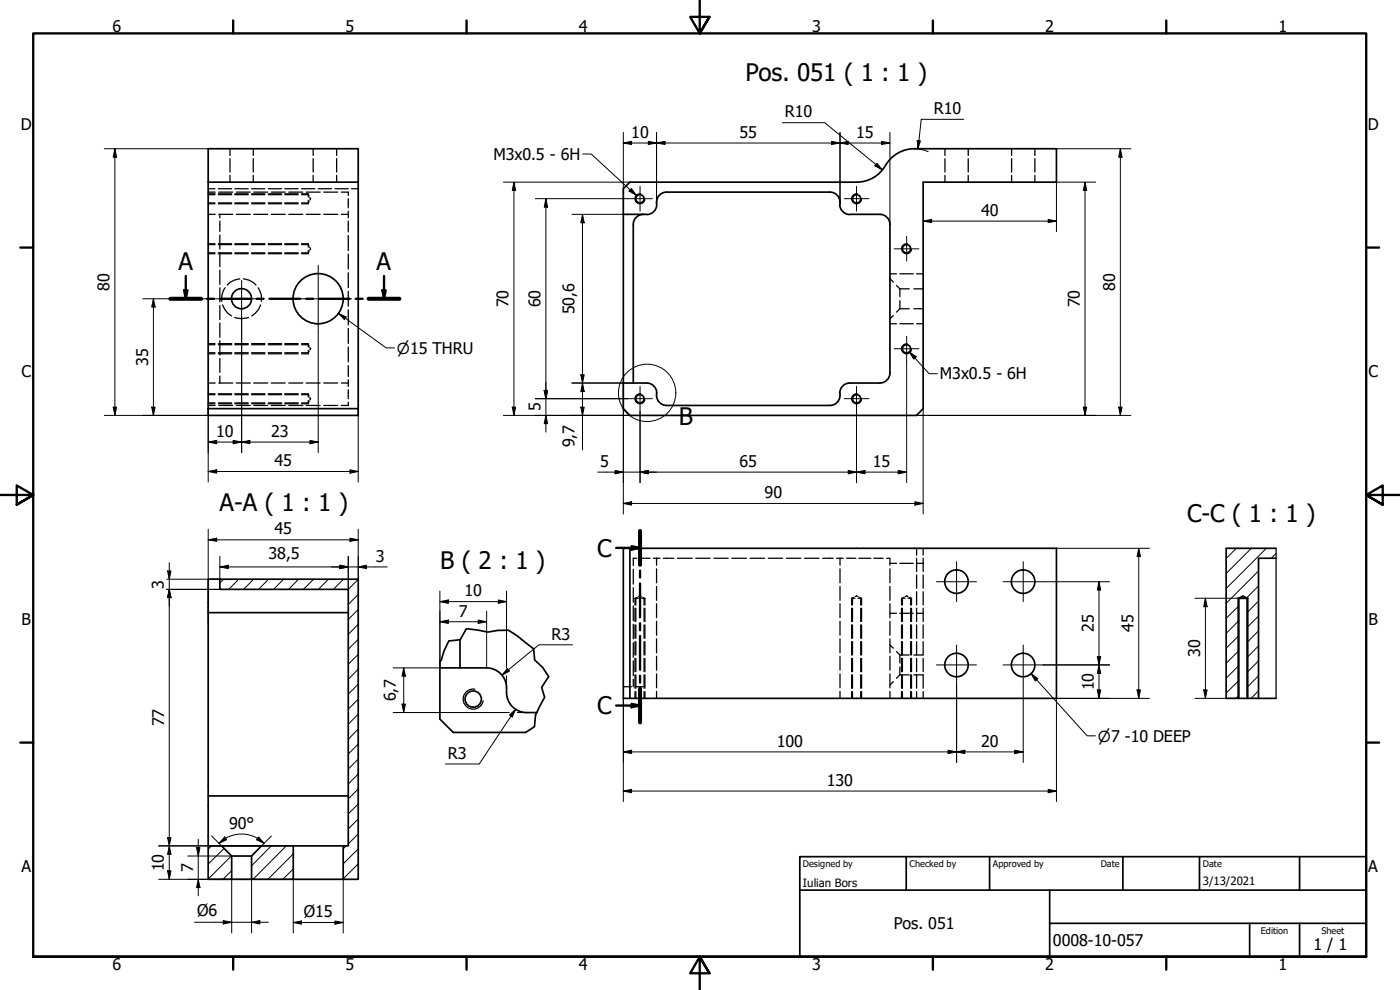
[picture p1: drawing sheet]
<svg xmlns="http://www.w3.org/2000/svg" width="420mm" height="297mm" viewBox="0 0 420 297" stroke-linecap="round" stroke-linejoin="round" font-family="sans-serif">
<!-- layer: Hatch (ISO) -->
<g fill="none" stroke="#000" stroke-width=".3">
<path d="M67.1 173.8l-1.1 1.1M71.6 173.8l-3 3M76.1 173.8l-3 3M80.6 173.8l-3 3M85.1 173.8l-3 3M89.6 173.8l-3 3M94.1 173.8l-3 3M98.6 173.8l-3 3M103.1 173.8l-3 3M107.5 178.4l-3 2.9M107.5 173.8l-3 3M371 164.5l-3 3.1"/>
<path d="M375.5 164.5l-7.5 7.6M377.7 175.8l-3.6 3.6M377.7 171.3l-9.7 9.7M380 164.5l-12 12.1M383 166l-1.5 1.5M107.5 196.3l-3 3M107.5 191.8l-3 3M107.5 187.3l-3 3.1M107.5 182.9l-3 3M371.8 199.7l-3.8 3.8M371.8 195.2l-3.8 3.8M371.8 190.7l-3.8 3.8"/>
<path d="M371.8 186.2l-3.8 3.8M371.8 181.8l-3.8 3.7M377.7 198.3l-3.4 3.4M377.7 193.8l-3.4 3.5M377.7 189.3l-3.4 3.5M377.7 184.8l-3.4 3.5M377.7 180.3l-3.4 3.5M107.5 218.7l-3 3.1M107.5 214.3l-3 3M107.5 209.8l-3 3M107.5 205.3l-3 3M107.5 200.8l-3 3"/>
<path d="M371.8 208.7l-.8 .8M371.8 204.2l-3.8 3.7M377.7 207.2l-2.2 2.3M377.7 202.7l-3.4 3.5M107.5 236.7l-3 3M107.5 232.2l-3 3.1M107.5 227.8l-3 2.9M107.5 223.3l-3 2.9M63.5 253.8l-1 1M67.2 254.6l-4.7 4.7M69.5 256.8l-7 7M81.4 253.8l-5.9 6"/>
<path d="M85.9 253.8l-10 10M88 256.2l-7.6 7.6M103.9 253.8l-.9 .9M107.5 259.2l-4.5 4.5M107.5 254.7l-4.5 4.5M107.5 250.2l-3 3M107.5 245.7l-3 3M107.5 241.2l-3 3M69.5 261.2l-2.6 2.6M88 260.7l-3.1 3.1M107.5 263.6l-.1 .2"/>
</g>
<!-- layer: Hidden (ISO) -->
<g fill="none" stroke="#000" stroke-width=".38">
<path d="M62.5 57.6h2.1M62.5 56.6h2M62.5 58.4h2M62.5 58.2h2M65.5 56.6h4M65.5 58.4h4M65.5 58.2h4M65.7 57.6h4.1M69 44.6v2.1M69 47.6v4M69 52.6v2.1M70.5 56.6h4"/>
<path d="M70.5 58.4h4M70.5 58.2h4M70.9 57.6h4.2M75.5 56.6h4M75.5 58.4h4M75.5 58.2h4M76 44.6v2.1M76 47.6v4M76 52.6v2.1M76.1 57.6h4.2M80.5 56.6h4M80.5 58.4h4"/>
<path d="M80.5 58.2h4M81.4 57.6h4.2M85.5 56.6h4M85.5 58.4h4M85.5 58.2h4M86.7 57.6h4.2M90.5 56.6h4M90.5 58.4h2l.3 .4M90.5 58.2h2v.9M91.9 57.6h4.2M93 59.2l.2 .4-.2 .5M94 44.6v2.1"/>
<path d="M94 47.6v4M94 52.6v2.1M95.5 56.6h4M97.2 57.6h4.1M100.5 56.6h4M101 44.6v2.1M101 47.6v4M101 52.6v2.1M102.4 57.6h2.1v1.1M104.5 59.6v1.3M105.5 56.6h2M283.6 44.6v2.1"/>
<path d="M283.6 47.6v4M283.6 52.6v2.1M290.6 44.6v2.1M290.6 47.6v4M290.6 52.6v2.1M303.6 44.6v2.1M303.6 47.6v4M303.6 52.6v2.1M310.6 44.6v2.1M310.6 47.6v4M310.6 52.6v2.1M62.5 64.3h2.1"/>
<path d="M62.5 60.9h2M62.5 75.9h2M62.5 73.4h2M62.5 61.1h2M62.5 76.1h2M62.5 73.1h2M65.5 60.9h4M65.5 75.9h4M65.5 73.4h4M65.5 61.1h4M65.5 76.1h4M65.5 73.1h4"/>
<path d="M65.7 64.3h4.1M66 64.3v1M66 66.3v3.2M66 70.5v4.2M66 75.8v4.3M70.5 60.9h4M70.5 75.9h4M70.5 73.4h4M70.5 61.1h4M70.5 76.1h4M70.5 73.1h4M70.9 64.3h4.2"/>
<path d="M75.5 60.9h4M75.5 75.9h4M75.5 73.4h4M75.5 61.1h4M75.5 76.1h4M75.5 73.1h4M76.1 64.3h4.2M80.5 60.9h4M80.5 75.9h4M80.5 73.4h4M80.5 61.1h4M80.5 76.1h4"/>
<path d="M80.5 73.1h4M81.4 64.3h4.2M85.5 60.9h4M85.5 75.9h4M85.5 73.4h4M85.5 61.1h4M85.5 76.1h4M85.5 73.1h4M86.7 64.3h4.2M90.5 73.4h2l.3 .4M90.5 73.1h2v1.1M91.9 64.3h4.2"/>
<path d="M92.5 60.1v1h-2M92.5 75.1v1h-2M92.8 60.4l-.3 .5h-2M92.8 75.4l-.3 .5h-2M93 74.2l.2 .5-.2 .3M97.2 64.3h4.1M102.4 64.3h2.1M104.5 61.1v1.2M104.5 63.4v1.9M104.5 66.3v3.3M104.5 70.7v4.5M104.5 76.2v4.5"/>
<path d="M66 81.1v4.2M66 86.3v4.3M66 91.7v4.2M66 97v4.2M66.8 91.5l.6 1.3 1 1.2 1.1 .8M67.6 86.3a5.2 5.2 0 0 0-1 4.1M70.4 95.2a6 6 0 0 0 4.2 0M71.9 83.7a5.6 5.6 0 0 0-3.7 1.8M73 83.7a5.6 5.6 0 0 1 3.8 1.8M77.5 86.3a5.2 5.2 0 0 1 .9 4.1M78.2 91.5l-.6 1.3-1 1.2-1 .8M104.5 81.8v4.5"/>
<path d="M104.5 87.4v4.5M104.5 92.9v4.6M104.5 98.5v4.5M267.1 83.6l1 1M267.1 82.2h1.9M267.1 97.1h1.9M268.1 94.7l-1 .9M269 85.6l1.1 1.1M270.1 86.7v2.3M270.1 90.2v2.4M270.1 92.6l-1.1 1M270.1 92.6h2.8"/>
<path d="M270.1 86.7h2.8M270.1 82.2h4M270.1 97.1h4M274.3 92.6h2.8M274.3 86.7h2.8M275.1 82.2h2M275.1 97.1h2M62.5 114.9h2.1M62.5 105.8h2M62.5 103.4h2M62.5 118.4h2M62.5 106.2h2"/>
<path d="M62.5 103.1h2M62.5 118.2h2M65.5 105.8h4M65.5 103.4h4M65.5 118.4h4M65.5 106.2h4M65.5 103.1h4M65.5 118.2h4M65.7 114.9h4.1M66 102.2v4.3M66 107.6v4.1M66 112.8v2.1"/>
<path d="M70.5 105.8h4M70.5 103.4h4M70.5 118.4h4M70.5 106.2h4M70.5 103.1h4M70.5 118.2h4M70.9 114.9h4.2M75.5 105.8h4M75.5 103.4h4M75.5 118.4h4M75.5 106.2h4M75.5 103.1h4"/>
<path d="M75.5 118.2h4M76.1 114.9h4.2M80.5 105.8h4M80.5 103.4h4M80.5 118.4h4M80.5 106.2h4M80.5 103.1h4M80.5 118.2h4M81.4 114.9h4.2M85.5 105.8h4M85.5 103.4h4M85.5 118.4h4"/>
<path d="M85.5 106.2h4M85.5 103.1h4M85.5 118.2h4M86.7 114.9h4.2M90.5 103.4h2l.3 .4M90.5 118.4h2l.3 .4M90.5 103.1h2v1M90.5 118.2h2v.9M91.9 114.9h4.2M92.5 105.1v1.1h-2M92.8 105.5l-.3 .3h-2M93 104.3l.2 .3-.2 .4"/>
<path d="M93 119.2l.2 .4-.2 .5M97.2 114.9h4.1M102.4 114.9h2.1M104.5 104.1v4.5M104.5 109.7v3.3M104.5 113.9v2M104.5 117v1.2M104.5 118.4v1.2M62.5 121.7h2.1M62.5 120.9h2M62.5 121.1h2M65.5 120.9h4"/>
<path d="M65.5 121.1h4M65.7 121.7h4.1M70.5 120.9h4M70.5 121.1h4M70.9 121.7h4.2M75.5 120.9h4M75.5 121.1h4M76.1 121.7h4.2M80.5 120.9h4M80.5 121.1h4M81.4 121.7h4.2M85.5 120.9h4"/>
<path d="M85.5 121.1h4M86.7 121.7h4.2M91.9 121.7h4.2M92.5 120.1v1h-2M92.8 120.4l-.3 .5h-2M97.2 121.7h4.1M104.5 120.6v1.1h-2.1M190.1 170.8v4.4M190.1 176.3v4.4M191.1 167.5h-1v2.2M191.3 179.2l-.5 .3v2M191.6 179.5h-1v2"/>
<path d="M191.6 179l.5-.2 .4 .2M192.1 167.5h1.3M192.6 179.5h.9v2M192.9 179.2l.4 .3v2M193.7 167.5h1.4M196.1 167.5h2M197 167.5v2.1M197 170.7v4.2M197 175.9v4.2M199.1 167.5h3.1M203.3 167.5h4.4M208.8 167.5h4.3"/>
<path d="M214.2 167.5h4.4M219.6 167.5h4.4M225.1 167.5h4.4M230.6 167.5h4.3M236 167.5h4.3M241.4 167.5h4.4M246.9 167.5h3.2M251.1 167.5h1.9M252.1 167.5v2.1M252.1 170.7v4.2M252.1 175.9v4.2M254.1 167.5h2.8"/>
<path d="M256.2 179.2l-.4 .3v2M256.5 179.5h-.9v2M256.7 179l.3-.2 .5 .2M257.6 179.5h1v2M257.7 167.5h3.7M257.9 179.2l.4 .3v2M262.3 167.5h2.7M266.1 167.5h1v2.1M267.1 170.7v4.2M267.1 175.9v4.2M267.1 169h1.9M270.1 169h4"/>
<path d="M271.3 179.2l-.5 .3v2M271.6 179.5h-1v2M271.7 179l.4-.2 .4 .2M272.5 179.5h1.1v2M272.9 179.2l.4 .3v2M275.1 164.5v2M275.1 167.5v4M275.1 172.5v4M275.1 177.5v4M275.1 169h2M277.1 164.5v2M277.1 167.5v4"/>
<path d="M277.1 172.5v4M277.1 177.5v4M190.1 181.8v4.4M190.1 187.3v4.4M190.1 192.8v4.4M190.1 198.3v4.4M190.6 182.5v4M190.6 187.5v4M190.6 192.5v4M190.6 197.5v4M190.8 182.5v4M190.8 187.5v4"/>
<path d="M190.8 192.5v4M190.8 197.5v4M193.3 182.5v4M193.3 187.5v4M193.3 192.5v4M193.3 197.5v4M193.5 182.5v4M193.5 187.5v4M193.5 192.5v4M193.5 197.5v4M197 181.2v4.1M197 186.4v4.2"/>
<path d="M197 191.7v4.2M197 196.9v4.2M252.1 181.2v4.1M252.1 186.4v4.2M252.1 191.7v4.2M252.1 196.9v4.2M255.6 182.5v4M255.6 187.5v4M255.6 192.5v4M255.6 197.5v4M255.8 182.5v4M255.8 187.5v4"/>
<path d="M255.8 192.5v4M255.8 197.5v4M258.3 182.5v4M258.3 187.5v4M258.3 192.5v4M258.3 197.5v4M258.6 182.5v4M258.6 187.5v4M258.6 192.5v4M258.6 197.5v4M267.1 181.2v4.1M267.1 186.4v4.2"/>
<path d="M267.1 191.7v4.2M267.1 196.9v4.2M267.1 193.5l1 1M267.1 184h1.9M269 195.5l1.1 1M270.1 196.5v2.4M270.1 196.5h2.8M270.1 184h4M270.6 182.5v4M270.6 187.5v4M270.6 192.5v4M270.6 197.5v4"/>
<path d="M270.8 182.5v4M270.8 187.5v4M270.8 192.5v4M270.8 197.5v4M273.3 182.5v4M273.3 187.5v4M273.3 192.5v4M273.3 197.5v4M273.6 182.5v4M273.6 187.5v4M273.6 192.5v4M273.6 197.5v4"/>
<path d="M275.1 182.5v4M275.1 187.5v4M275.1 192.5v4M275.1 197.5v4M275.1 184h2M277.1 182.5v4M277.1 187.5v4M277.1 192.5v4h-2.8M277.1 197.5v4M187.1 206h2.4M190.1 203.8v2.2M190.6 202.5v4"/>
<path d="M190.6 207.5v2M190.7 206h2.3M190.8 202.5v4M190.8 207.5v2M193.3 202.5v4M193.3 207.5v2M193.5 202.5v4M193.5 207.5v2M197 202.2v4.2M197 207.4v2.1M252.1 202.2v4.2M252.1 207.4v2.1"/>
<path d="M255.6 202.5v4M255.6 207.5v2M255.8 202.5v4M255.8 207.5v2M258.3 202.5v4M258.3 207.5v2M258.6 202.5v4M258.6 207.5v2M267.1 202.2v4.2M267.1 207.4v2.1M268.1 204.5l-1 1M270.1 200.1v2.4"/>
<path d="M270.1 202.5l-1.1 1M270.1 202.5h2.8M270.6 202.5v4M270.6 207.5v2M270.8 202.5v4M270.8 207.5v2M273.3 202.5v4M273.3 207.5v2M273.6 202.5v4M273.6 207.5v2M274.3 202.5h2.8v4M275.1 202.5v4"/>
<path d="M275.1 207.5v2M277.1 207.5v2"/>
</g>
<!-- layer: Visible (ISO) -->
<g fill="none" stroke="#000" stroke-width=".51">
<path d="M62.5 54.7v69.9h45v-2h-45M62.5 44.6h45v10.1h-45zM107.5 54.7v67.9M200.1 57.6a3.1 3.1 0 0 0-3.1 3.7M200.1 57.6h48.9M249.1 57.6a3.1 3.1 0 0 1 3 3.7M274.4 44.6h42.7v10.1h-40v67.9l-2 2h-86.1l-1.9-2v-66l1.9-1.9h68a10 10 0 0 0 8.7-5M274.4 44.6a10 10 0 0 0-8.6 5M187.1 64.3h7M190.1 67.4v47.5M193.1 64.3a3 3 0 0 0-3 3M197.1 61.4a3 3 0 0 1-3 3"/>
<path d="M252 61.4a3 3 0 0 0 3 3M255.1 64.3h9a3 3 0 0 1 3 3M267.1 67.4v44.5a3 3 0 0 1-3 3h-9M187.1 114.9h7M194.1 114.9a3 3 0 0 1 3 3M197 117.9a3.1 3.1 0 0 0 3.1 3.8M252.1 117.9a3.1 3.1 0 0 1-3 3.8M255 114.9a3 3 0 0 0-3 3M200.1 121.7h48.9M66 173.8h41.5v90h-4.5v-10h1.5v-77h-38.5zM66 173.8h-3.5v80M189 164.5h128.1v45h-130v-45h1.9v45"/>
<path d="M371.5 179.5h3M383 164.5h-15v45h3.8v-30l1.2-.7 1.3 .7v30M383 167.5h-5.3v42M62.5 183.8h42M132 198.4v17.4l4 4h21.7M138 191.9v8.5M132 200.4h14M146 200.4a6 6 0 0 1 6 6M152 206.4a6.2 6.2 0 0 0 6 7.4M158.1 213.8h3M371.8 209.5h5.9M377.7 209.5h5.3"/>
<path d="M62.5 238.8h42M62.5 253.8h4l3 3v7h-7zM66.5 253.8h12M69.5 256.8h6M78.5 253.8h9.5v10h-12.5v-7zM88 253.8h15M69.5 263.8h6M88 263.8h15"/>
<circle cx="192.1" cy="59.6" r="1.24"/>
<circle cx="257.1" cy="59.6" r="1.24"/>
<circle cx="272.1" cy="74.6" r="1.24"/>
<circle cx="72.5" cy="89.6" r="3"/>
<circle cx="95.5" cy="89.6" r="7.5"/>
<circle cx="192.1" cy="119.7" r="1.24"/>
<circle cx="257.1" cy="119.7" r="1.24"/>
<circle cx="272.1" cy="104.7" r="1.24"/>
<circle cx="287.1" cy="174.5" r="3.5"/>
<circle cx="307.1" cy="174.5" r="3.5"/>
<circle cx="287.1" cy="199.5" r="3.5"/>
<circle cx="307.1" cy="199.5" r="3.5"/>
<circle cx="142" cy="209.8" r="2.44"/>
</g>
<!-- layer: Visible Narrow (ISO) -->
<path d="M192.3 58.2a1.49 1.49 0 0 0-1.7 1.2 1.49 1.49 0 0 0 1.2 1.7 1.49 1.49 0 0 0 1.7-1.2M257.3 58.2a1.49 1.49 0 0 0-1.7 1.2 1.49 1.49 0 0 0 1.2 1.7 1.49 1.49 0 0 0 1.7-1.2M272.3 73.2a1.49 1.49 0 0 0-1.7 1.2 1.49 1.49 0 0 0 1.2 1.7 1.49 1.49 0 0 0 1.7-1.2M192.3 118.2a1.49 1.49 0 0 0-1.7 1.2 1.49 1.49 0 0 0 1.2 1.7 1.49 1.49 0 0 0 1.7-1.2M257.3 118.2a1.49 1.49 0 0 0-1.7 1.2 1.49 1.49 0 0 0 1.2 1.7 1.49 1.49 0 0 0 1.7-1.2M272.3 103.2a1.49 1.49 0 0 0-1.7 1.2 1.49 1.49 0 0 0 1.2 1.7 1.49 1.49 0 0 0 1.7-1.2M371.5 179.5v30M374.5 179.5v30M383 164.5v45M142.5 206.8a3 3 0 0 0-3.5 2.4 3 3 0 0 0 2.5 3.5 3 3 0 0 0 3.5-2.4" fill="none" stroke="#000" stroke-width=".38"/>
<!-- layer: Break Line (ISO) -->
<path d="M132 198.4l.4-.2 .9-3 1.4-2.9 3.4-.4 1.9-3.3 3.3 .4 3.1 .7 3-.5 3.2-.1 2.7 1.7 4.8 3.9 .4 3.3 2.3 2.2 1.9 2.8-2.1 3.2 .8 3-2.7 5.3-.3 3.5-2.7 1.8" fill="none" stroke="#000" stroke-width=".51"/>
<!-- layer: Section Line (ISO) -->
<g fill="none" stroke="#000" stroke-width=".7">
<path d="M51.1 89.6h9.3M55.2 87.1h1.1l-.5 2.5zM55.8 82.8v6.8M62.2 89.6h2.1M66 89.6h9.2M77 89.6h2.1M80.8 89.6h9.3M91.9 89.6h2.1M95.8 89.6h9.2M106.7 89.6h2.1M110.6 89.6h9.3M114.7 87.1h1.1l-.5 2.5z"/>
<path d="M115.3 82.8v6.8M192.1 159.3v10.2M184.9 164.4h7.2M189.5 163.9l2.6 .5-2.6 .5zM192.1 171.2v2.1M192.1 175.1v10.1M192.1 187v2.1M192.1 190.8v10.2M184.9 211.7h7.2M189.5 211.2l2.6 .5-2.6 .5zM192.1 202.7v2.1M192.1 206.6v10.2"/>
</g>
<path d="M51.1 89.6h9.3M110.6 89.6h9.3M192.1 159.3v10.2M192.1 206.6v10.2" fill="none" stroke="#000" stroke-width="1.2"/>
<g fill="#000">
<path d="M55.2 87.1h1.1l-.5 2.5z" fill-rule="evenodd"/>
<path d="M114.7 87.1h1.1l-.5 2.5z" fill-rule="evenodd"/>
<path d="M189.5 163.9l2.6 .5-2.6 .5z" fill-rule="evenodd"/>
<path d="M189.5 211.2l2.6 .5-2.6 .5z" fill-rule="evenodd"/>
</g>
<!-- layer: Detail Boundary (ISO) -->
<circle cx="194.2" cy="117.9" r="8.6" fill="none" stroke="#000" stroke-width=".3"/>
<!-- layer: Border (ISO) -->
<g fill="none" stroke="#000" stroke-width=".7">
<path d="M70 6.1v3.9M140 6.1v3.9M210 0v10l-2.9-4.9h5.8l-2.9 4.9 2.9-4.9M280 6.1v3.9M350 6.1v3.9M6.1 74.3h3.9M410 74.3h3.9M0 148.5h10l-5-2.8v5.7l5-2.9-5 2.9M420 148.5h-10l5-2.8v5.7l-5-2.9 5 2.9M6.1 222.8h3.9M410 222.8h3.9M10 287.1v-277.1h400v277.1h-400h400"/>
<path d="M70 287.1v3.8M140 287.1v3.8M212.9 292l-2.9-4.9 2.9 4.9h-5.8l2.9-4.9v9.9M280 287.1v3.8M350 287.1v3.8"/>
</g>
<!-- layer: Title (ISO) -->
<path d="M240 257h170v30.1h-170zM272 257v10.1M297 257v10.1M337 257v10.1M360 257v10.1M390 257v10.1M240 267.1h170M315 277h95M315 267.1v20M375 277v10.1M390 277v10.1" fill="none" stroke="#000" stroke-width=".51"/>
<!-- layer: Center Mark (ISO) -->
<g fill="none" stroke="#000" stroke-width=".3">
<path d="M188.3 59.6h7.5M192.1 55.9v7.5M253.4 59.6h7.4M257 55.9v7.5M95.5 79.6v20M268.4 74.7h7.4M272.1 70.9v7.4M67 89.6h11M72.5 84.1v11M85.5 89.6h20M188.3 119.6h7.5M192.1 115.9v7.5"/>
<path d="M253.4 119.6h7.4M257 115.9v7.5M268.4 104.6h7.4M272.1 100.9v7.5M281.1 174.5h12M287.1 168.5v12M301.1 174.5h12M307.1 168.5v12M281.1 199.5h12M287.1 193.5v12M301.1 199.5h12M307.1 193.5v12"/>
</g>
<!-- layer: Dimension (ISO) -->
<g fill="none" stroke="#000" stroke-width=".3">
<path d="M187.1 39.7v24.6h-15.5M197 39.7v20.9M234.8 36.8h12.7l17.3 14.2M252.1 39.7v20.9M267.1 39.7v27.7M289.2 35.8h-12.7l-1 8.9M31.3 44.6h31.2M34.5 44.6l.5 2.6h-1zM34.5 44.6v80M151.1 54.7h37.9M154.2 54.7l.5 2.4h-1zM154.2 54.7v69.9"/>
<path d="M160.7 59.6h27.6M163.8 59.6l.5 2.6h-1zM163.8 59.6v70.1M187.1 42.9l2.4-.5v1zM187.1 42.9h80M194.6 42.4l2.4 .5-2.4 .5zM197 42.9l2.6-.5v1zM249.6 42.4l2.5 .5-2.5 .5zM252.1 42.9l2.5-.5v1zM263.2 49l1.6 2-2.2-1.2zM264.5 42.4l2.6 .5-2.6 .5zM274.4 44.6l2.4 .3 1.8 .6"/>
<path d="M275.3 42.1l.9 .2-.7 2.4zM317.1 44.6h22.3M325.6 54.7l.5 2.4h-1zM325.6 54.7v69.9M328.8 54.7h-11.7v14.8M336.2 44.6l.5 2.6h-1zM336.2 44.6v80M174.8 64.3l.5 2.6h-1zM174.8 64.3v70.7M277.1 66.3l2.5-.5v1zM277.1 66.3h40M314.6 65.8l2.5 .5-2.5 .5z"/>
<path d="M42.9 89.6h24.1M46 89.6l.5 2.5h-1zM46 89.6v35M72.5 95.1v40.7M95.5 99.6v36.2M160.7 119.6h27.6M163.3 117.1h1l-.5 2.5zM171.6 114.9h15.5v39.3M174.3 112.4h1l-.5 2.5zM174.8 114.9l.5 2.6h-1zM272.1 108.4v36.4M31.3 124.6h31.2"/>
<path d="M34 122.2h1l-.5 2.4zM45.5 122.2h1l-.5 2.4zM62.5 132.6l2.5-.5v1zM62.5 132.6h33M62.5 122.6v22M70 132.1l2.5 .5-2.5 .5zM72.5 132.6l2.5-.5v1zM93 132.1l2.5 .5-2.5 .5zM107.5 122.6v22M151.1 124.6h37.9M153.7 122.2h1l-.5 2.4zM163.8 124.6l.5 2.5h-1z"/>
<path d="M174.3 122.2h1l-.5 2.4zM192.1 123.4v21.4M257 123.4v21.4M275.1 124.6h64.3M277.1 122.6v31.6M325.1 122.2h1l-.5 2.4zM335.7 122.2h1l-.5 2.4zM62.5 141.5l2.5-.5v1zM62.5 158.8v28M62.5 141.5h45M105 141l2.5 .5-2.5 .5zM107.5 158.8v15"/>
<path d="M179.4 141.7h92.7M184.6 141.1l2.5 .6-2.5 .5zM187.1 151.1l2.4-.6v1.1zM187.1 151.1h90M192.1 141.7l2.5-.6v1.1zM254.6 141.1l2.4 .6-2.4 .5zM257 141.7l2.6-.6v1.1zM269.6 141.1l2.5 .6-2.5 .5zM274.6 150.5l2.5 .6-2.5 .5zM50 176.8h16M50.3 171.3h1l-.5 2.5zM50.8 176.8l.5 2.5h-1z"/>
<path d="M50.8 168.8v95M62.5 162l2.5-.5v.9zM62.5 162h45M66 170.1l2.5-.5v1zM66 170.1h50.2M66 166.9v6.9h-16M102 169.6l2.5 .5-2.5 .5zM104.5 166.9v9.9M105 161.5l2.5 .5-2.5 .4zM107.5 170.1l2.5-.5v1zM132 177.3v23.1h-14M152 177.3v23.2"/>
<path d="M313.1 174.5h19.9M317.1 164.5h27.8M329.8 174.5l.5 2.5h-1zM329.8 174.5v35M341.8 164.5l.5 2.5h-1.1zM341.8 164.5v45M358.6 179.5h12.9M361.8 179.5l.5 2.5h-1zM361.8 179.5v30M132 180.5l2.6-.5v1zM132 186.5l2.6-.5v1.1zM132 180.5h20"/>
<path d="M132 186.5h14M143.5 186l2.5 .5-2.5 .6zM146 183.4v17M149.5 180l2.5 .5-2.5 .5zM171.8 193.5h-10.1l-11 9.1M313.1 199.5h19.9M329.3 197h1l-.5 2.5zM329.8 199.5l.5 2.5h-1zM118 213.8h34.8M120.6 211.3h1.1l-.5 2.5zM121.2 200.4l.5 2.5h-1.1zM121.2 200.4v13.4"/>
<path d="M152 202.7v3.7M152.3 200.6l.6 .7-2.2 1.3zM152.9 214.6l1.8-1.8-1 2.3zM154.7 212.8l-10.9 16.4h-10.1M155.3 213.8h2.8M187.1 209.5v31M287.1 205.5v23.3M307.1 205.5v23.3M329.3 207h1l-.5 2.5zM341.2 207h1.1l-.5 2.5zM344.9 209.5h-27.8v31M358.6 209.5h13.2"/>
<path d="M361.3 207h1l-.5 2.5zM187.1 225.6l2.4-.5v1zM187.1 237.3l2.4-.5v1.1zM187.1 225.6h120M187.1 237.3h130M284.5 225.1l2.6 .5-2.6 .5zM287.1 225.6l2.5-.5v1zM304.5 225.1l2.6 .5-2.6 .5zM314.6 236.8l2.5 .5-2.5 .6zM47.6 253.8h40.4M50.3 251.3h1l-.5 2.5zM50.8 253.8l.5 2.5h-1z"/>
<path d="M56.3 256.8h13.2M59 254.3h1l-.5 2.5zM59.5 251.8v17M63.5 250.8l3 3M65.7 253a9.6 9.6 0 0 1 13.5 0M67.4 251.1l.6 .9-2.3 1zM77.6 251.1l1.6 1.9-2.2-1zM81.5 250.8l-3 3M47.6 263.8h40.4v16.2M50.3 261.3h1l-.5 2.5zM58.4 276.7h22.1M59.5 263.8l.5 2.5h-1z"/>
<path d="M67 276.2l2.5 .5-2.5 .5zM69.5 263.8v16.1M75.5 276.7l2.5-.5v1zM75.5 263.8v16.1M88 276.8l2.5-.5v1zM88 276.8h15M100.5 276.3l2.5 .5-2.5 .5zM103 263.8v16.2"/>
</g>
<g fill="#000">
<path d="M34.5 44.6l.5 2.6h-1z" fill-rule="evenodd"/>
<path d="M154.2 54.7l.5 2.4h-1z" fill-rule="evenodd"/>
<path d="M187.1 42.9l2.4-.5v1z" fill-rule="evenodd"/>
<path d="M194.6 42.4l2.4 .5-2.4 .5z" fill-rule="evenodd"/>
<path d="M197 42.9l2.6-.5v1z" fill-rule="evenodd"/>
<path d="M249.6 42.4l2.5 .5-2.5 .5z" fill-rule="evenodd"/>
<path d="M252.1 42.9l2.5-.5v1z" fill-rule="evenodd"/>
<path d="M263.2 49l1.6 2-2.2-1.2z" fill-rule="evenodd"/>
<path d="M264.5 42.4l2.6 .5-2.6 .5z" fill-rule="evenodd"/>
<path d="M275.3 42.1l.9 .2-.7 2.4z" fill-rule="evenodd"/>
<path d="M325.6 54.7l.5 2.4h-1z" fill-rule="evenodd"/>
<path d="M336.2 44.6l.5 2.6h-1z" fill-rule="evenodd"/>
<path d="M163.8 59.6l.5 2.6h-1z" fill-rule="evenodd"/>
<path d="M174.8 64.3l.5 2.6h-1z" fill-rule="evenodd"/>
<path d="M277.1 66.3l2.5-.5v1z" fill-rule="evenodd"/>
<path d="M314.6 65.8l2.5 .5-2.5 .5z" fill-rule="evenodd"/>
<path d="M46 89.6l.5 2.5h-1z" fill-rule="evenodd"/>
<path d="M163.3 117.1h1l-.5 2.5z" fill-rule="evenodd"/>
<path d="M163.3 117.1h1l-.5 2.5z" fill-rule="evenodd"/>
<path d="M174.3 112.4h1l-.5 2.5z" fill-rule="evenodd"/>
<path d="M174.8 114.9l.5 2.6h-1z" fill-rule="evenodd"/>
<path d="M34 122.2h1l-.5 2.4z" fill-rule="evenodd"/>
<path d="M45.5 122.2h1l-.5 2.4z" fill-rule="evenodd"/>
<path d="M62.5 132.6l2.5-.5v1z" fill-rule="evenodd"/>
<path d="M70 132.1l2.5 .5-2.5 .5z" fill-rule="evenodd"/>
<path d="M72.5 132.6l2.5-.5v1z" fill-rule="evenodd"/>
<path d="M93 132.1l2.5 .5-2.5 .5z" fill-rule="evenodd"/>
<path d="M153.7 122.2h1l-.5 2.4z" fill-rule="evenodd"/>
<path d="M163.8 124.6l.5 2.5h-1z" fill-rule="evenodd"/>
<path d="M174.3 122.2h1l-.5 2.4z" fill-rule="evenodd"/>
<path d="M325.1 122.2h1l-.5 2.4z" fill-rule="evenodd"/>
<path d="M335.7 122.2h1l-.5 2.4z" fill-rule="evenodd"/>
<path d="M62.5 141.5l2.5-.5v1z" fill-rule="evenodd"/>
<path d="M105 141l2.5 .5-2.5 .5z" fill-rule="evenodd"/>
<path d="M184.6 141.1l2.5 .6-2.5 .5z" fill-rule="evenodd"/>
<path d="M187.1 151.1l2.4-.6v1.1z" fill-rule="evenodd"/>
<path d="M192.1 141.7l2.5-.6v1.1z" fill-rule="evenodd"/>
<path d="M192.1 141.7l2.5-.6v1.1z" fill-rule="evenodd"/>
<path d="M254.6 141.1l2.4 .6-2.4 .5z" fill-rule="evenodd"/>
<path d="M257 141.7l2.6-.6v1.1z" fill-rule="evenodd"/>
<path d="M269.6 141.1l2.5 .6-2.5 .5z" fill-rule="evenodd"/>
<path d="M274.6 150.5l2.5 .6-2.5 .5z" fill-rule="evenodd"/>
<path d="M50.3 171.3h1l-.5 2.5z" fill-rule="evenodd"/>
<path d="M50.8 176.8l.5 2.5h-1z" fill-rule="evenodd"/>
<path d="M50.8 176.8l.5 2.5h-1z" fill-rule="evenodd"/>
<path d="M62.5 162l2.5-.5v.9z" fill-rule="evenodd"/>
<path d="M66 170.1l2.5-.5v1z" fill-rule="evenodd"/>
<path d="M102 169.6l2.5 .5-2.5 .5z" fill-rule="evenodd"/>
<path d="M102 169.6l2.5 .5-2.5 .5z" fill-rule="evenodd"/>
<path d="M105 161.5l2.5 .5-2.5 .4z" fill-rule="evenodd"/>
<path d="M107.5 170.1l2.5-.5v1z" fill-rule="evenodd"/>
<path d="M329.8 174.5l.5 2.5h-1z" fill-rule="evenodd"/>
<path d="M341.8 164.5l.5 2.5h-1.1z" fill-rule="evenodd"/>
<path d="M132 180.5l2.6-.5v1z" fill-rule="evenodd"/>
<path d="M132 186.5l2.6-.5v1.1z" fill-rule="evenodd"/>
<path d="M143.5 186l2.5 .5-2.5 .6z" fill-rule="evenodd"/>
<path d="M149.5 180l2.5 .5-2.5 .5z" fill-rule="evenodd"/>
<path d="M329.3 197h1l-.5 2.5z" fill-rule="evenodd"/>
<path d="M361.8 179.5l.5 2.5h-1z" fill-rule="evenodd"/>
<path d="M120.6 211.3h1.1l-.5 2.5z" fill-rule="evenodd"/>
<path d="M121.2 200.4l.5 2.5h-1.1z" fill-rule="evenodd"/>
<path d="M152.3 200.6l.6 .7-2.2 1.3z" fill-rule="evenodd"/>
<path d="M152.9 214.6l1.8-1.8-1 2.3z" fill-rule="evenodd"/>
<path d="M329.3 207h1l-.5 2.5z" fill-rule="evenodd"/>
<path d="M329.8 199.5l.5 2.5h-1z" fill-rule="evenodd"/>
<path d="M341.2 207h1.1l-.5 2.5z" fill-rule="evenodd"/>
<path d="M361.3 207h1l-.5 2.5z" fill-rule="evenodd"/>
<path d="M187.1 225.6l2.4-.5v1z" fill-rule="evenodd"/>
<path d="M187.1 237.3l2.4-.5v1.1z" fill-rule="evenodd"/>
<path d="M284.5 225.1l2.6 .5-2.6 .5z" fill-rule="evenodd"/>
<path d="M287.1 225.6l2.5-.5v1z" fill-rule="evenodd"/>
<path d="M304.5 225.1l2.6 .5-2.6 .5z" fill-rule="evenodd"/>
<path d="M314.6 236.8l2.5 .5-2.5 .6z" fill-rule="evenodd"/>
<path d="M50.3 251.3h1l-.5 2.5z" fill-rule="evenodd"/>
<path d="M50.8 253.8l.5 2.5h-1z" fill-rule="evenodd"/>
<path d="M59 254.3h1l-.5 2.5z" fill-rule="evenodd"/>
<path d="M67.4 251.1l.6 .9-2.3 1z" fill-rule="evenodd"/>
<path d="M77.6 251.1l1.6 1.9-2.2-1z" fill-rule="evenodd"/>
<path d="M50.3 261.3h1l-.5 2.5z" fill-rule="evenodd"/>
<path d="M59.5 263.8l.5 2.5h-1z" fill-rule="evenodd"/>
<path d="M67 276.2l2.5 .5-2.5 .5z" fill-rule="evenodd"/>
<path d="M75.5 276.7l2.5-.5v1z" fill-rule="evenodd"/>
<path d="M88 276.8l2.5-.5v1z" fill-rule="evenodd"/>
<path d="M100.5 276.3l2.5 .5-2.5 .5z" fill-rule="evenodd"/>
</g>
<!-- layer: Symbol (ISO) -->
<path d="M174.9 46.2h2.5l13.5 12.4M189.5 56.6l1.4 2-2.1-1.3zM101.6 94l2.3 1.1-.6 .8zM101.6 94l14.3 10.4h2.5M272.9 105.5l2.1 1.5-.8 .7zM272.9 105.5l5.9 6.6h2.5M309.4 202.1l2.1 1.5-.8 .7zM309.4 202.1l16.9 18.7h2.4" fill="none" stroke="#000" stroke-width=".3"/>
<g fill="#000">
<path d="M189.5 56.6l1.4 2-2.1-1.3z" fill-rule="evenodd"/>
<path d="M101.6 94l2.3 1.1-.6 .8z" fill-rule="evenodd"/>
<path d="M272.9 105.5l2.1 1.5-.8 .7z" fill-rule="evenodd"/>
<path d="M309.4 202.1l2.1 1.5-.8 .7z" fill-rule="evenodd"/>
</g>
<g font-size="7.2">
<text x="223.7" y="24.4">Pos. 051 ( 1 : 1 )</text>
<text x="53.5" y="81.1">A</text>
<text x="113" y="81.1">A</text>
<text x="203.7" y="127.6">B</text>
<text x="65.9" y="153.3">A-A ( 1 : 1 )</text>
<text x="356.2" y="156.6">C-C ( 1 : 1 )</text>
<text x="179.3" y="167.1">C</text>
<text x="132.1" y="170.9">B ( 2 : 1 )</text>
<text x="179.3" y="214.4">C</text>
</g>
<g font-size="4.8">
<text x="33.7" y="9.6">6</text>
<text x="103.7" y="9.6">5</text>
<text x="173.7" y="9.6">4</text>
<text x="243.7" y="9.6">3</text>
<text x="313.7" y="9.6">2</text>
<text x="383.7" y="9.6">1</text>
<text x="235.5" y="35.2">R10</text>
<text x="280.2" y="34.1">R10</text>
<text x="6.2" y="38.9">D</text>
<text x="189.4" y="41.3">10</text>
<text x="221.9" y="41.3">55</text>
<text x="256.9" y="41.3">15</text>
<text x="410.5" y="38.9">D</text>
<text x="148.1" y="47.9">M3x0.5 - 6H</text>
<text x="294.4" y="64.7">40</text>
<text x="32.9" y="87.2" transform="rotate(-90 32.9 87.2)">80</text>
<text x="334.6" y="87.2" transform="rotate(-90 334.6 87.2)">80</text>
<text x="152.7" y="92.3" transform="rotate(-90 152.7 92.3)">70</text>
<text x="162.2" y="92.3" transform="rotate(-90 162.2 92.3)">60</text>
<text x="172.4" y="94.3" transform="rotate(-90 172.4 94.3)">50,6</text>
<text x="324" y="92.3" transform="rotate(-90 324 92.3)">70</text>
<text x="6.4" y="113.1">C</text>
<text x="44.4" y="109.8" transform="rotate(-90 44.4 109.8)">35</text>
<text x="282.1" y="113.8">M3x0.5 - 6H</text>
<text x="410.7" y="113.1">C</text>
<text x="162.2" y="123.4" transform="rotate(-90 162.2 123.4)">5</text>
<text x="64.9" y="131">10</text>
<text x="81.4" y="131">23</text>
<text x="172.4" y="134.2" transform="rotate(-90 172.4 134.2)">9,7</text>
<text x="82.4" y="139.9">45</text>
<text x="180.1" y="140.1">5</text>
<text x="221.9" y="140.1">65</text>
<text x="261.9" y="140.1">15</text>
<text x="229.4" y="149.5">90</text>
<text x="82.4" y="160.3">45</text>
<text x="80.6" y="167.7">38,5</text>
<text x="112.8" y="168.5">3</text>
<text x="49.2" y="176.6" transform="rotate(-90 49.2 176.6)">3</text>
<text x="139.4" y="178.9">10</text>
<text x="137.7" y="185">7</text>
<text x="6.4" y="187.4">B</text>
<text x="165.5" y="191.9">R3</text>
<text x="328.2" y="189.7" transform="rotate(-90 328.2 189.7)">25</text>
<text x="340.2" y="189.7" transform="rotate(-90 340.2 189.7)">45</text>
<text x="410.7" y="187.4">B</text>
<text x="360.2" y="197.2" transform="rotate(-90 360.2 197.2)">30</text>
<text x="328.2" y="207.1" transform="rotate(-90 328.2 207.1)">10</text>
<text x="118.7" y="210.4" transform="rotate(-90 118.7 210.4)">6,7</text>
<text x="49.3" y="217.9" transform="rotate(-90 49.3 217.9)">77</text>
<text x="134.4" y="227.6">R3</text>
<text x="233.1" y="224">100</text>
<text x="294.4" y="224">20</text>
<text x="248.2" y="235.8">130</text>
<text x="68.8" y="248.7">90°</text>
<text x="6.4" y="261.7">A</text>
<text x="49.2" y="261.4" transform="rotate(-90 49.2 261.4)">10</text>
<text x="58" y="261.6" transform="rotate(-90 58 261.6)">7</text>
<text x="410.7" y="261.7">A</text>
<text x="59.2" y="274.9">Ø6</text>
<text x="91.2" y="275">Ø15</text>
<text x="268.2" y="278.8">Pos. 051</text>
<text x="316" y="283.8">0008-10-057</text>
<text x="394.2" y="285">1 / 1</text>
<text x="33.7" y="290.9">6</text>
<text x="103.7" y="290.9">5</text>
<text x="173.7" y="290.9">4</text>
<text x="243.7" y="290.9">3</text>
<text x="313.7" y="290.9">2</text>
<text x="383.7" y="290.9">1</text>
</g>
<g font-size="4.6">
<text x="119.1" y="106.1">⌀15 THRU</text>
<text x="329.5" y="222.5">⌀7 -10 DEEP</text>
</g>
<g font-size="3.4">
<text x="241" y="266">Iulian Bors</text>
<text x="361" y="265.5">3/13/2021</text>
</g>
<g font-size="2.7">
<text x="241" y="260.1">Designed by</text>
<text x="273" y="260.1">Checked by</text>
<text x="298" y="260.1">Approved by</text>
<text x="330.3" y="260">Date</text>
<text x="361" y="260">Date</text>
<text x="378.4" y="280.1">Edition</text>
<text x="396.6" y="280.1">Sheet</text>
</g>
</svg>
